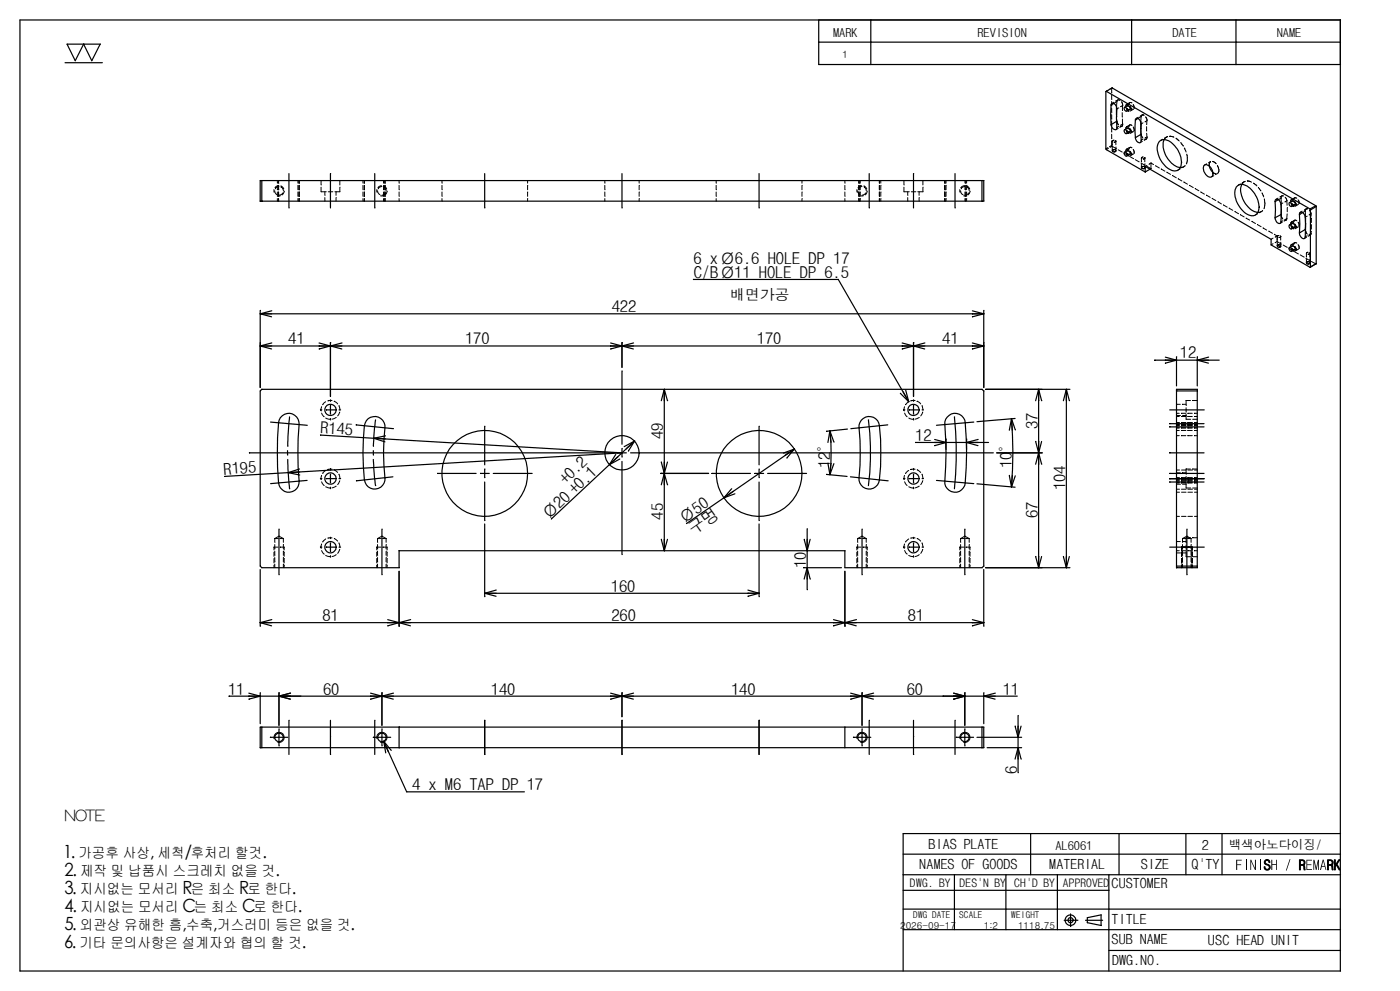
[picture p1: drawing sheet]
<svg xmlns="http://www.w3.org/2000/svg" width="297mm" height="210mm" viewBox="0 0 297 210" stroke-linecap="round" stroke-linejoin="round" font-family="sans-serif">
<g fill="none" stroke="#000" stroke-width=".25">
<path d="M13.8 13.3h7.9M14.2 9.4h3.6M14.3 9.4l1.6 3.5 1.9-3.5M17.7 9.4h3.6l-1.8 3.5-1.7-3.5M184.5 13.7h55.4l-.1-4.8h22.2l-.1-4.7h22.2h-279.9l.1 201.5M184.6 4.2h-11.1v4.7M234.4 19.4v12.1M234.4 19.3v.1M235.7 18.6l-1.3 .7 43.2 25 1.3-.7M235.7 18.6l43.1 25 .2 .1-.1 12.2M239.8 13.7h22.2l-.1-4.8h22.2l-.1-4.7 .1 201.5h-279.9M239.9 4.2h-55.4l.1 4.7h-11.1v4.8"/>
<path d="M262 4.2h-22.2l.1 4.7h-55.4l.1 4.8h-11.1M284 8.9l.1 4.8h-22.2M55.1 38.2h153.4M55.2 38.2l-.1 4.4M55.5 38.2v4.4h152.6v-4.4M61.2 36.8l.1 7.2M70.1 36.8l-.1 3.8M79.4 36.8l.1 7.2M102.7 36.8l.1 7.2M131.8 36.8l.1 7.2M160.9 36.8v7.2M184.2 36.8v7.2"/>
<path d="M193.6 36.8v3.8M202.4 36.8v7.2M208.5 38.2v4.4M234.4 31.5l.1 .2M234.4 31.7l8.3 4.7M235.5 26.4a.9 .9 0 0 0 1.1 1l.1-.4M236 21.9l-.5 .4M236.6 22.7v1.6M236.6 25.7l-1.1 .7M236.7 23.1v3.9M236.7 23.1a.9 .9 0 0 0-1.2-1.1l-.1 2.3 .1 2.1M238.9 23.4a.4 .4 0 0 0-.2-.6 .4 .4 0 0 0-.5 .1 .47 .47 0 0 0 .2 .5 .47 .47 0 0 0 .5 0"/>
<path d="M238.9 28.1a.44 .44 0 0 0-.2-.5 .44 .44 0 0 0-.5 0 .41 .41 0 0 0 .1 .5 .41 .41 0 0 0 .6 0M238.9 32.8a.44 .44 0 0 0-.2-.4 .44 .44 0 0 0-.5-.1 .47 .47 0 0 0 .1 .6 .47 .47 0 0 0 .6 .1v-.2M240.6 25.4l-.1 2.5 .2 1.3M240.7 25.4a.35 .35 0 0 1 .2-.4 .35 .35 0 0 1 .4 .2l.3 .4 .2 .7v3.4a.45 .45 0 0 1-.2 .5 .45 .45 0 0 1-.6-.2l-.4-.8M241.1 25.1l-.4 .3M241.8 25.8v1.4M241.8 28.5l-1.1 .7M242.7 35.2v1.2M242.7 35.2l26.7 15.5M243.7 35.8l-1 .6M246.7 29.6a4.9 4.9 0 0 0 3.5 5.9M250.4 34.4a5.2 5.2 0 0 0-3.4-4.8 1.47 1.47 0 0 0-1.8 1.6 5.1 5.1 0 0 0 3.7 5 1.57 1.57 0 0 0 1.5-1.8"/>
<path d="M256.3 35.2l.4 .9 .4 .4M257.1 36.8a1.82 1.82 0 0 0-1.7-1.9 1.35 1.35 0 0 0 .1 2 .82 .82 0 0 0 .7 .6 .82 .82 0 0 0 .8-.4l.1-.3M263.2 39.1a5 5 0 0 0 1.8 5.2l.8 .5 .8 .2M55.2 42.6h.3M70.1 40.6l-.1 3.4M147 59.2h30.6M177.7 59.2l14.9 25.9M193.6 40.6v3.4M208.1 42.6h.4M266.8 43.9a5.4 5.4 0 0 0-3.3-4.8 1.57 1.57 0 0 0-1.8 1.9 5.4 5.4 0 0 0 3.4 4.7 1.55 1.55 0 0 0 1.7-1.8h.1M269.4 50.7v1.2l8.2 4.7 1.2-.7M270.2 42.7a.49 .49 0 0 1 .4-.6 .49 .49 0 0 1 .6 .5l.3 .6-.1 3.8a.52 .52 0 0 1-.5 .4 .52 .52 0 0 1-.5-.6l-.2-.7 1.3-.7"/>
<path d="M270.9 42.3l-.7 .4v3.4M271.5 45.4l.1 .5M271.6 44.4l-.1 1M273.9 53a.47 .47 0 0 0-.2-.4 .47 .47 0 0 0-.5-.1 .47 .47 0 0 0 .1 .6 .47 .47 0 0 0 .5 0l.1-.1M273.9 48.3a.47 .47 0 0 0-.2-.5 .47 .47 0 0 0-.5 0 .47 .47 0 0 0 .1 .5 .47 .47 0 0 0 .5 .1l.1-.1M273.9 43.5a.47 .47 0 0 0-.2-.4 .47 .47 0 0 0-.5-.1 .46 .46 0 0 0 .1 .5 .46 .46 0 0 0 .5 .1l.1-.1M275.4 45.4a.42 .42 0 0 1 .3-.5 .42 .42 0 0 1 .5 .3l.4 .8M275.4 45.4v3.9a1.09 1.09 0 0 0 1 1.2l.2-.3M276.1 45l-.7 .4M276.6 48.6l-1.2 .7M276.6 48.6l.1 .4M276.6 46v4.2"/>
<path d="M276.7 47.4l-.1 1.2M277.7 44.3v.2M277.7 44.5v12.1M277.7 56.6h-.1M278.9 43.7l-1.2 .8M279 55.9l-1.3 .7M55.1 66.5h2.5M55.2 65.8l-.1 16.3 .1-9.5M55.2 66.5l2.4 .6M57.6 72.6l-2.5 .7h2.5M57.6 65.8l-2.5 .7M67.6 72.6l2.5 .7"/>
<path d="M67.7 73.3h2.3M70 73.3h2.5M70 73.3l-2.3 .6M70 73.3h-14.9l2.5 .6M70.1 73.3l2.3 .6M70.1 72.6l-.1 11.4M70.1 73.3h61.7M72.5 72.6l-2.5 .7M129.4 72.6l2.5 .7M129.4 73.3h2.4M131.8 73.3h2.5M131.8 73.3l-2.4 .6"/>
<path d="M131.9 73.3l2.3 .6M131.9 72.6l-.1 5.2M131.9 73.3h61.7M131.9 78.6l-.1 15.5M134.3 72.6l-2.5 .7M191.2 72.6l4.8 1.3M191.2 73.3h2.4M193.6 73.3l-2.4 .6M193.6 73.3h2.4M193.6 72.6v11.4M196 72.6l-2.4 .7M206.1 72.6l2.4 .7h-14.9"/>
<path d="M206.1 65.8l2.4 .7h-153.4M206.1 73.3h2.4l-2.4 .6M206.1 66.5h2.4l-2.4 .6M208.5 65.8v16.3v-9.5M244.8 76.3h4.5M247 75.7l2.4 .6M247 76.3h2.3M249.3 76.3l-2.3 .6M249.3 76.3h4.5l2.3 .6M249.4 75.6l-.1 6.1M253.7 76.3h2.4M253.7 76.3h4.7"/>
<path d="M253.8 75.6l-.1 6.1M256.1 75.7l-2.4 .6M52.9 95.9h77.1M55.1 82.8l.1 37.1M55.5 82.5l-.3 .3M55.5 82.5h152.6M57.3 89.4l7.8 .7M59 89.5a73.9 73.9 0 0 0 .1 12.8M59.1 89.5a1.82 1.82 0 0 1 .7-1.5 2.17 2.17 0 0 1 2.4-.2 2.17 2.17 0 0 1 1.2 2.1 65.3 65.3 0 0 0 0 12 2.19 2.19 0 0 1-2 2.4 2.19 2.19 0 0 1-2.4-2M60.9 95.5l.1 .9M61 97.3l.4 6.2M61.4 88.3l-.4 4.2v2"/>
<path d="M63.5 99.3l-2.4 .8M63.5 100l-2.4 .1M68 92.2l11.2 .6M68 86.8h.2M69.2 86.8h.8M70 86.8l.1 .9M70 86.8h1M70 88.6l.1 .3M70.1 85.9l-.1 .9M70.1 84.7l-.1 .3M70.1 99.3l-.1 .3M71.2 86.8a1.2 1.2 0 0 0-1.5-1.1 1.2 1.2 0 0 0-.7 1.8 1.2 1.2 0 0 0 1.9 .1l.4-.8"/>
<path d="M71.8 86.8h.4M75.5 90l7.9 .8M77.2 90.2a51.9 51.9 0 0 0 .1 11.4M77.3 90.2h-.1a2.19 2.19 0 0 1 2.4-2 2.19 2.19 0 0 1 2 2.4 44.3 44.3 0 0 0 0 10.6 2.19 2.19 0 0 1-2 2.4 2.19 2.19 0 0 1-2.4-2M79.1 95.5l.1 .9M79.1 97.3l.3 3.9 .2 1.7M79.2 92.8l2.5 .2M79.2 92.8l52.7 3.1-70.8 4.2M79.2 92.8l2.4 .8M79.6 88.9l-.4 5.6M81.7 92.3l-2.5 .5M102.8 99.3l-.1 1"/>
<path d="M102.8 90.3l-.1 8.2M129.1 98.4l-12.2 11.5M130.5 96.3l-1.4 2.1M130.9 95.9h.9M131 96.8l-1.9 1.6M131.3 97.2l-2.1 1.2M131.8 95.9l.1 .9M131.8 95.9h.9M131.8 97.7l.1 19.8M131.9 95l-.1 .9M132.3 94.6l2.2-1.2-5.4 5M132.7 95.1l1.8-1.7-1.3 2.1"/>
<path d="M133.6 95.9h76.9M140.1 84.9l.7-2.4v17.8M140.2 97.9l.6 2.4M140.8 97.9v2.4M140.8 84.9v-2.4l.7 2.4M141.5 97.9l-1.4 4.8M160.9 99.3v1M160.9 90.3v8.2M168.3 95.1l-1.5 1.9M168.3 95.1l-1.9 1.4M168.4 95.1l-2.4 .9M168.4 95.1l-15 10.3"/>
<path d="M175.5 98.1l.4 2.4M175.9 91.3l.9 2.3M175.9 91.3l.2 2.4M175.9 91.3a42.4 42.4 0 0 1 0 9.2M175.9 91.3l-.5 2.4M176.1 98.2l-.2 2.3M176.7 98.2l-.8 2.3M179.6 90.9l-4.4 .4M182.5 89a2.18 2.18 0 0 1 2.3-.7 2.18 2.18 0 0 1 1.6 1.9 42.7 42.7 0 0 1-.2 12 2.17 2.17 0 0 1-2.5 1.3 2.17 2.17 0 0 1-1.7-2.3 55.3 55.3 0 0 0 0-10.6h.1a1.73 1.73 0 0 1 .4-1.6zM184.1 88.9h-.1a55.3 55.3 0 0 1 0 14M188.1 90l-7.8 .8M190.8 83.3l1.8 1.8"/>
<path d="M191.4 83l1.2 2.1M191.5 86.8h.3M191.9 82.7l.7 2.4M192.7 86.8h.9M193.6 86.8v.9M193.6 86.8h.9M193.6 88.6v.3M193.6 99.3v.3M193.6 85.9v.9M193.6 84.7v.3M194.1 93.7h6.4M194.8 86.8a1.19 1.19 0 0 0-1.7-1.1 1.19 1.19 0 0 0-.4 1.9 1.19 1.19 0 0 0 2-.4l.1-.4"/>
<path d="M195.4 86.8h.3M198.1 93.1l2.4 .6M198.1 93.7h2.4M200.5 93.7l-2.4 .7M200.5 93.7h4.4l2.3 .7M200.5 93v2.2M202.3 88.3a73.3 73.3 0 0 1 0 15.2M204.5 89.5a2.14 2.14 0 0 0-2.3-2 2.14 2.14 0 0 0-1.9 2.4h-.1a77.8 77.8 0 0 1 0 12.6 2.2 2.2 0 0 0 2.3 1.8 2.2 2.2 0 0 0 2.1-2M204.6 89.5h-.1a68.6 68.6 0 0 1 0 12.8M204.8 93.7h2.5M204.8 93.7h4.7M204.9 93l-.1 2.2"/>
<path d="M206.4 89.4l-7.9 .7M207.3 93.1l-2.5 .6M208.1 82.5l.4 .3M208.5 82.8v37.1M211.2 95.9h9.7M213.9 91.1l.5-2.4a88.6 88.6 0 0 1 0 14.5M215.1 88.6l-8.1 .7M215.2 91.1l-.8-2.4 .2 2.4M219.5 93.5l.6 2.4M220.1 82.5l.7 2.4M220.1 82.5v2.4M220.1 95.9l.7 2.4"/>
<path d="M220.1 95.9v2.4M220.1 95.9v24.3M220.1 93.5v2.4M220.1 82.5l-.6 2.4M220.1 82.5v13.4M220.1 95.9l-.6 2.4M220.7 93.5l-.6 2.4M220.9 82.5h-12h17.8M226 82.5l.7 2.4M226 82.5v2.4M226 82.5v37.7l.6-2.3M226 82.5l-.7 2.4"/>
<path d="M247.9 86.8h3.5M247.9 95.9h7.3M247.9 89.7h7.3M247.9 90.4h7.3M249.3 82.5h4.5M249.4 82.5l-.1 .3M251.4 86.8h3.8M253.7 82.8h-4.4v37.1h4.5M253.7 82.5l.1 37.7M55.1 119.9l.4 .3M59.2 112.1v9.6M61.1 100.1l-13.4 .8"/>
<path d="M61.1 100.1l2.4 .5M65.1 101.8l-7.7 .6M68 101.4h.2M68 115.9h.2M69.2 101.4h.8M69.2 115.9h.8M70 101.4l.1 .9M70 101.4h1M70 103.2l.1 .3M70 115.9l.1 .9M70 115.9h1M70 117.7l.1 .3"/>
<path d="M70.1 100.4l-.1 1M70.1 115l-.1 .9M70.1 113.8l-.1 .3M71.2 101.4a1.2 1.2 0 0 0-1.5-1.2 1.2 1.2 0 0 0-.7 1.8 1.2 1.2 0 0 0 1.9 .2l.4-.8M71.2 115.9a1.2 1.2 0 0 0-1.5-1.1 1.2 1.2 0 0 0-.7 1.8 1.2 1.2 0 0 0 1.9 .1l.4-.8M71.8 101.4h.4M71.8 115.9h.4M81 112.1v9.6M83.3 101l-7.7 .8M84.6 116.7v3.5h-29.1M84.6 116.7h94.4M92.8 100.3h8.1"/>
<path d="M101.9 100.3h.8M102.7 111l.1 15.4M102.7 100.3l.1 .9M102.7 100.3h1M102.7 102.1l.1 8.2M104.5 100.3h8.3M111.8 100.3a9.1 9.1 0 0 0-13.2-8.1 9.1 9.1 0 0 0-1.1 15.5 9.1 9.1 0 0 0 14.2-6.2l.1-1.2M140.1 100.3h10.1M140.2 114.2l.6 2.5v-2.5M140.8 100.3l.7 2.4M140.8 100.3v2.4M140.8 100.3v16.4l.7-2.5"/>
<path d="M150.9 100.3h8.1M153.4 105.4l-7.9 5.5M155.1 103.5l-1.7 1.9M155.4 104.1l-2 1.3M155.7 104.6l-2.2 .8M160 100.3h.9M160.9 111v15.4M160.9 100.3v.9M160.9 100.3h.9M160.9 102.1v8.2M162.7 100.3h8.2M170 100.3a9.1 9.1 0 0 0-13.3-8.1 9.1 9.1 0 0 0-1.1 15.5 9.1 9.1 0 0 0 14.3-6.2l.1-1.2"/>
<path d="M170.5 114.2l.6 2.5M171.1 114.2v2.5M171.1 116.7v3.5M171.1 112v4.7M171.7 114.2l-.6 2.5M175.2 100.5l4.3 .4M179.1 116.7l-.1 3.5h29.1M180.2 101l8 .8M182.7 112.1v9.6M191.5 115.9h.3M191.5 101.4h.3M192.7 115.9h.9"/>
<path d="M192.7 101.4h.9M193.6 115.9v.9M193.6 115.9h.9M193.6 117.7v.3M193.6 101.4v.9M193.6 101.4h.9M193.6 103.2v.3M193.6 115v.9M193.6 113.8v.3M193.6 100.4v1M194.8 115.9a1.2 1.2 0 0 0-1.7-1.1 1.2 1.2 0 0 0-.4 2 1.2 1.2 0 0 0 2-.4l.1-.5M194.8 101.4a1.2 1.2 0 0 0-1.7-1.2 1.2 1.2 0 0 0-.4 2 1.2 1.2 0 0 0 2-.4l.1-.4"/>
<path d="M195.4 115.9h.3M195.4 101.4h.3M198.5 101.8l7.9 .6M204.5 112.1v9.6M207 102.5l8.1 .7M208.5 119.9l-.4 .3M213.9 100.7l.5 2.5M214.6 100.7l-.2 2.5M215.2 100.8l-.8 2.4M219.5 117.9l.6 2.3M220.1 117.9v2.3M220.7 117.9l-.6 2.3"/>
<path d="M225.4 117.9l.6 2.3v-2.3M247.9 101.4h3.5M247.9 115.9h3.5M247.9 102.1h7.3M247.9 101.4h7.3M247.9 100.3h7.3M249.4 119.9l-.1 .3M251.4 101.4h3.8M251.4 115.9h3.8M251.6 112.1v9.6M55.1 120.6l.1 12M57.6 131.2l-2.5 .7h2.5"/>
<path d="M82.2 131.2l4.8 1.4M82.2 131.9h2.4M84.6 131.9h2.4M84.6 121v11.6M84.6 131.9h94.5M84.6 131.9l-2.4 .7M84.6 131.9h-29.5l2.5 .7M87 131.2l-2.4 .7M102.7 125.7h2.5M102.8 125.7l2.3 .6M105.2 125l-2.5 .7M158.5 125l2.4 .7h-58.2"/>
<path d="M158.5 125.7h2.4l-2.4 .6M170.4 120.2h7.9M171.1 120.2l.6 2.5M171.1 120.2v2.5M171.1 120.2v4.7M171.1 120.2l-.7 2.5M176.6 131.2l2.5 .7M176.7 131.9h2.3M179 131.9l-2.3 .7M179 121l.1 11.6M179 131.9h2.5M179.1 131.9l2.4 .7"/>
<path d="M181.5 131.2l-2.5 .7M206.1 131.2l2.4 .7h-29.5M206.1 131.9h2.4l-2.4 .7M208.5 120.6v12M220.9 120.2h-12h17.8M249.4 120.2h4.3M48.6 147.5h6.5M52.7 146.8l2.4 .7h4M52.8 147.5h2.3M55.1 154h.4M55.1 147.5l-2.3 .6M55.2 158.4h123.8"/>
<path d="M55.2 154l-.1 4.4M55.2 146.7l-.1 6.6M57.3 156.2h.9M58.3 156.2h.8M59.1 156.2h1a.94 .94 0 0 1-1 .9 .94 .94 0 0 1-.9-1.1 .92 .92 0 0 1 1-.7 .92 .92 0 0 1 .8 .9h1M59.1 147.5h2.5M59.1 147.5h4.7M59.1 156.2l.1 .9M59.1 157.1l.1 .9M59.2 146.7l-.1 6.9M59.2 155.3l-.1 .9M59.2 154.4l-.1 .9"/>
<path d="M61.3 152.6l-.1 7.2M61.6 146.8l-2.5 .7M70 152.6l.1 3.4M70 156l.1 3.8M78.5 146.8l4.8 1.3M78.6 147.5h2.3M79.2 156.2h.8M79.5 152.6l-.1 7.2M80 156.2h.9M80.9 156.2h1a.93 .93 0 0 1-.7 .8 .93 .93 0 0 1-1-.3 .9 .9 0 0 1 .4-1.4 .9 .9 0 0 1 1.2 .9h1M80.9 147.5h2.5M80.9 147.5h51"/>
<path d="M80.9 147.5l-2.3 .6M80.9 147.5h-21.8l2.4 .6M80.9 156.2l.1 .9M80.9 157.1l.1 .9M81 146.7l-.1 6.9M81 155.3l-.1 .9M81 154.4l-.1 .9M81.3 157l4.9 10.7h24.9M81.3 157l1.6 1.9M81.3 157l1 2.2M81.4 157l.3 2.5M83.4 146.8l-2.5 .7"/>
<path d="M84.6 154h-29.1v4.4M84.6 154v4.4M84.6 154h123.5v4.4M102.7 152.6l.1 7.2M102.8 152.6l-.1 7.2M129.4 146.8l2.5 .7M129.4 147.5h2.4M131.8 147.5h2.5M131.8 147.5l-2.4 .6M131.8 152.6l.1 7.2M131.9 147.5l2.3 .6M131.9 146.7l-.1 5.1"/>
<path d="M131.9 147.5h50.8M131.9 152.6l-.1 7.2M134.3 146.8l-2.5 .7M160.9 152.6v7.2M179 158.4h29.5M179.1 154l-.1 4.4M180.3 146.8l4.8 1.3M180.3 147.5h2.4M180.9 156.2h1.8M182.7 156.2h.9a.9 .9 0 0 1-1.2 .9 .9 .9 0 0 1-.4-1.5 .9 .9 0 0 1 1.5 .2l.1 .4h.9M182.7 147.5h2.4M182.7 147.5l-2.4 .6"/>
<path d="M182.7 156.2v.9M182.7 157.1v.9M182.7 146.7v6.9M182.7 155.3v.9M182.7 154.4v.9M184.2 152.6v7.2M185.1 146.8l-2.4 .7M193.6 152.6v3.4M193.6 156v3.8M199.9 147.5h4.6M202.1 146.8l2.4 .7h-21.8M202.1 147.5h2.4"/>
<path d="M202.4 152.6v7.2M202.7 156.2h.9M203.6 156.2h.9M204.5 156.2h.9a.94 .94 0 0 1-1 .9 .94 .94 0 0 1-.8-1.1 .92 .92 0 0 1 1-.7 .92 .92 0 0 1 .8 .9h.9M204.5 147.5l-2.4 .6M204.5 147.5h4l2.4 .6M204.5 156.2v.9M204.5 157.1v.9M204.5 146.7v6.9M204.5 155.3v.9M204.5 154.4v.9M207 156.2h9.5"/>
<path d="M208.1 154h.4M208.5 154v4.4M208.5 147.5h2.4M208.5 147.5h7.1M208.5 146.7v6.6M209.2 158.4h7.3M210.9 146.8l-2.4 .7M215.2 153.8l.5 2.4M215.7 156.2l.1 2.2-.7 2.4M215.7 158.4l.7 2.4M215.7 158.4l.1 2.4M215.7 158.4l.1 5.3"/>
<path d="M215.8 153.8l-.1 2.4M215.8 151.6l-.1 4.6M216.4 153.8l-.6 2.4M218.5 176.6l-.1 8.7M237.2 176.6l-.1 8.7M251.4 176.6l-.1 8.7M259 176.6v8.7M284.1 176.6h-92.7v8.7M191.4 185.3h92.7M191.4 180.9h92.7M191.4 196.9h43.6M191.4 192.6h43.6"/>
<path d="M191.4 188.6h43.6M191.4 185.3v20.4M202.3 185.3v11.6M213.2 185.3v11.6M224.1 185.3v11.6M225.5 194.9h2.9M226.9 193.6v2.6M228 194.9a1.14 1.14 0 0 0-1.7-.9 1.14 1.14 0 0 0-.2 1.9 1.14 1.14 0 0 0 1.8-.6l.1-.4M230 194.9h3.7M233.3 193.8l.1 2.2-3-.6M233.4 193.8l-3 .6 .1 1M235 196.9h49.1"/>
<path d="M235 192.6h49.1M235 185.3v20.4M235 201.3h49.1"/>
<circle cx="131.8" cy="95.9" r="3.6"/>
<circle cx="226.9" cy="194.9" r=".56"/>
</g>
<g fill="#000">
<path d="M262 182.1h1.2v.2h-1v.8h.8v.1h-.8v1.1h-.2z" fill-rule="evenodd"/>
<path d="M265 182.1h.2l.7 1.8v-1.8h.3v2.2h-.3l-.8-1.8v1.8h-.1z" fill-rule="evenodd"/>
<path d="M269.4 182.1h.2v.9h.8v-.9h.2v2.2h-.2v-1.1h-.8v1.1h-.2z" fill-rule="evenodd"/>
<path d="M273.3 182h.2l-.8 2.4h-.2z" fill-rule="evenodd"/>
<path d="M276.9 182.1h1.1v.2h-1v.8h.9v.1h-.9v.9h1v.2h-1.1z" fill-rule="evenodd"/>
<path d="M278.3 182.1h.2l.4 1.7 .4-1.7h.2v2.2h-.2v-1.7l-.3 1.7h-.2l-.3-1.7v1.7h-.2z" fill-rule="evenodd"/>
<path d="M280.3 182.1l-.6 2.2h.2l.2-.7h.6l.2 .7h.2l-.6-2.2zM280.4 182.4l.3 1h-.5z" fill-rule="evenodd"/>
</g>
<g fill="none" stroke="#000" stroke-width=".21">
<path d="M234.8 19.2l-.4 .2M235.6 18.7v1M235.6 18.7l-.4 .2M235.7 18.6l-.1 .1M58.8 38.2v.6M58.8 39.3v.9M59 38.2l.1 .6M59 39.3l.1 .9M59.1 39.3l-.4 .1-.4 .3M59.1 39.5l-.4 .1-.3 .4M59.5 39.4l.6 .6M59.6 39.6l.3 .3 .1 .5"/>
<path d="M63.1 38.2l.1 .6M63.1 39.3l.1 .9M63.4 38.2v.6M63.4 39.3v.9M68 38.2l.1 1M68 39.6l.1 1M72.1 39.6l-.1 1M72.1 38.2l-.1 1M76.9 38.2l.1 .6M76.9 39.3l.1 .9M77.2 38.2l.1 .6M77.2 39.3l.1 .9"/>
<path d="M80.9 39.3l-.5 .1-.3 .3M80.9 39.5l-.4 .1-.3 .4M81.3 38.2v.6M81.3 39.3v.9M81.4 39.4l.6 .6M81.4 39.6l.4 .5v.3M81.6 38.2v.6zM81.6 39.3v.9zM84.6 38.2v.6M84.6 39.3v.9M93.7 38.2v.6M93.7 39.3v.9"/>
<path d="M111.8 39.3v.9M111.8 38.2v.6M128.2 38.2v.6M128.2 39.3v.9M135.5 39.3l-.1 .9M135.5 38.2l-.1 .6M151.8 38.2v.6M151.8 39.3v.9M170 39.3v.9M170 38.2v.6M179 38.2l.1 .6M179 39.3l.1 .9"/>
<path d="M182 38.2v.6M182 39.3v.9M182 38.2l.1 .6M182 39.3l.1 .9M182.3 39.3v.9M182.3 38.2v.6M182.6 39.3l-.4 .1-.3 .3M182.7 39.5l-.4 .1-.4 .4M183.1 39.4l.6 .6M183.2 39.6l.3 .5 .1 .3M186.4 38.2v.6M186.4 39.3v.9"/>
<path d="M186.7 39.3v.9M186.7 38.2v.6M191.6 38.2v1M191.6 39.6v1M195.6 39.6v1h-1.1M195.6 38.2v1M200.2 38.2l.1 .6M200.2 39.3l.1 .9M200.5 39.3v.9M200.5 38.2v.6M204.4 39.3l-.4 .1-.3 .3M204.5 39.5l-.5 .1-.3 .4"/>
<path d="M204.5 38.2l.1 .6M204.5 39.3l.1 .9M204.9 39.3l-.1 .9M204.9 38.2l-.1 .6M204.9 39.4l.6 .6M205 39.6l.3 .3 .1 .5M234.8 31.3l-.4 .2M234.9 31.4l-.5 .3M235.6 20.1v1M235.6 21.5v.9M235.6 22.9v.9M235.6 24.3v.9"/>
<path d="M235.6 25.7v.9M235.6 27v1M235.6 28.4v1M235.6 29.8v1M235.6 30.8l-.4 .3M235.6 30.8l.1 .2 .9 .5M235.7 31.1l.1 .9M235.7 31l-.5 .2M235.8 29.9v.1M235.8 30h.1M235.8 29.9v.8M235.8 32v.1"/>
<path d="M235.8 31.9h-.1M235.8 32.1l.2 .1M235.8 32.1h.1M235.9 29.7l-.1 .2M235.9 31.7l-.2 .1h.1M235.9 31.8h-.1M235.9 32.2h.2M236 31.7h.1M236 21.7l-.3 .2M236.1 29.7h-.2M236.1 31.7l-.2 .1M236.1 31.7h.2"/>
<path d="M236.2 30.1h.1M236.2 32.1v.1M236.2 32.1h.1M236.3 30.1h-.1M236.3 31.7h.1M236.3 32.2h-.2M236.3 29.7l.2 .2v.8M236.3 31.8l.2 .1M236.4 30l-.1 .1M236.4 32.1h-.1M236.4 30h.1M236.4 32.1l-.1 .1"/>
<path d="M236.5 29.9v.1M236.5 31.9l-.1 .2M236.5 31.1v.8M236.5 32l-.1 .1M236.6 24.3l.1 .5M236.6 25.2l.1 .7M236.7 21.5l-.1 1.2M236.7 21.5l-.7 .4M236.7 25.7h-.1M236.8 21.4l-.1 .1M236.8 25.9v.1M236.8 21.3l-.1 .1"/>
<path d="M236.8 26l.1 .4M236.9 21.2l-.4 .2M236.9 21.2l-.1 .1M236.9 21.2h.4M237 21.2h-.1M237 31.7l.8 .5M237 26.4h.1M237 27.2l-.5 .3M237.1 22.8l-.4 .3M237.1 26.7l-.4 .3M237.2 21.2h.2M237.4 26.7l.2 .1"/>
<path d="M237.7 21.5l.1 .2M237.7 21.7l.2 .1M237.7 26.7v.1M237.8 21.8l.1 .2M237.8 23.9l.1 .9M237.8 26.7l-.5 .3M237.9 22v.3M237.9 25.2v1.1M237.9 26.6v.1M237.9 22.3l-.4 .3M237.9 22.3v1.1M237.9 26.3l-.4 .2"/>
<path d="M237.9 26.3v.3M238.2 32.5l.8 .4-.2-.2M238.6 22.3l-.1 .2M238.6 27.1l-.1 .1M238.6 31.9l-.1 .1M238.7 22.2l-.1 .1M238.7 27l-.1 .1M238.7 31.7l-.1 .2M238.7 22.9v.1M238.7 27.7v.1M238.7 32.4v.1M238.8 23v.2"/>
<path d="M238.8 26.9l-.2 .1M238.8 27.8v.1M238.8 31.6l-.2 .1M238.8 32.5v.2M238.8 22.1h.3M238.8 27.2h.1l-.5 .3M238.8 26.8l.3 .1M238.8 31.6h.3M238.8 22.5v.1M238.8 22.1h-.1M238.8 23.2l.2 .2M238.8 27.2v.2"/>
<path d="M238.8 26.8l-.1 .1M238.8 27.9l.2 .3M238.8 32v.1M238.8 31.6h-.1M238.9 22.4l-.1 .1M238.9 31.9l-.1 .1M238.9 22.4l-.5 .3M238.9 31.9l-.5 .3M238.9 23h.1M238.9 27.8h.1M239 23v.1M239 27.8v.1"/>
<path d="M239 32.5v.1M239 22.4l.3 .1M239 27.1l.3 .1M239 31.9l.3 .1M239 22.4h-.2M239 23.1l.2 .2M239 22.1l.2 .1M239 27.1l-.2 .1M239 27.9l.2 .1M239 26.9l.2 .1M239 31.9h-.2M239 32.6l.2 .1"/>
<path d="M239 31.6l.2 .1M239.1 23.4l.1 .1M239.1 28.2l.1 .1M239.1 32.9l.1 .1M239.2 22.5l.1 .1M239.2 23.5h.1M239.2 27.2l.1 .2M239.2 28.3h.1M239.2 32l.1 .1M239.2 33h.1M239.3 28h.1M239.3 32.7h.1"/>
<path d="M239.3 22.6h.1M239.3 23.2v.1M239.3 22l-.1 .1M239.3 27.4h.1M239.3 26.7l-.1 .2M239.3 32.1l.1 .1M239.3 31.4l-.1 .2M239.3 21.8v.2M239.3 28l-.5 .3M239.3 26.6v.1M239.3 31.4h.1M239.4 23.2h-.1"/>
<path d="M239.4 21.7l-.8 .5M239.4 21.7l-.1 .1M239.4 22.6l.1 .2M239.4 26.5l-.1 .1M239.4 27.4l.1 .1M239.4 27.3l-.1 .1M239.4 33.1l.8 .5M239.4 32.7l-.6 .3M239.4 32.1l.1 .2M239.4 32l-.1 .1M239.4 23.2l-.6 .4M239.4 26.5l-.6 .4"/>
<path d="M239.4 31.2l-.6 .4M239.4 23.1v.1M239.4 27.9v.1M239.4 32.6v.1M239.5 22.5l.2 .3M239.5 21.7h.1M239.5 27.2l.2 .3M239.5 26.4h.1M239.5 32.5v.1M239.5 32l.2 .3M239.5 23v.1M239.5 21.7h-.2"/>
<path d="M239.5 22.8l.1 .1M239.5 27.8v.1M239.5 26.4l-.2 .1M239.5 27.5l.1 .2M239.5 31.2l-.2 .2M239.5 32.3l.1 .1M239.6 21.7h.2M239.6 26.4l.2 .1M239.6 31.2h.2M239.6 22.8l.1 .2M239.6 22.9l.1 .2M239.6 27.5l.1 .2"/>
<path d="M239.6 27.7l.1 .1M239.6 32.3l.1 .2M239.6 31.2h-.1M239.6 32.4l.1 .1M239.7 23v.1M239.7 23.1v.2M239.7 23.3v.1M239.7 27.7v.2M239.7 27.9v.2M239.7 28.1h.1M239.7 32.5v.2M239.7 32.7v.1"/>
<path d="M239.7 32.8v.1M239.7 21.7l.2 .1M239.7 26.5l.2 .1M239.7 31.2l.2 .1M239.8 23.1h.1M239.8 27.8l.1 .1M239.8 32.5l.1 .1M239.9 23.1h.1M239.9 27.9h.1M239.9 32.6v.1M240.1 22.1l.2 .3M240.1 26.9l.2 .3"/>
<path d="M240.1 31.6l.2 .3M240.2 23.1l-.7 .4M240.2 27.9l-.7 .4M240.2 32.6l-.7 .4M240.3 22.4l.1 .2M240.3 27.2l.1 .1M240.3 31.9l.1 .2M240.3 22.6l.1 .2M240.3 22.9l.1 .1M240.3 27.3l.1 .2M240.3 27.7h.1M240.3 32.1l.1 .1"/>
<path d="M240.3 32.4l.1 .1M240.4 22.8v.1M240.4 27.5v.2M240.4 32.2v.2M240.6 33.8l.8 .5M241.2 25.1l.6-.4v1.1M241.2 24.8l-.4 .3M241.8 27.2l.1 1.2M241.8 28.5l.1 .1M241.8 34.5l.8 .5M241.8 24.6l.1 .1M241.8 28.6l.2 .2"/>
<path d="M241.9 33.5v.8M241.9 34.7v.8M241.9 24.5v.1M241.9 28.8l.2 .2M241.9 35.5v.1M241.9 33.5v.1M242 24.5l-.4 .1M242 35.6h.1M242 35.5h-.1M242 33.6h.1M242 33.4l-.1 .1M242 35.3l-.1 .1"/>
<path d="M242 29l.2 .2M242 35.4l-.1 .1M242 33.3l-.1 .1M242 35.7l.3 .1M242.1 35.3l-.1 .1M242.1 33.3h-.1M242.1 30l-.5 .2M242.2 35.3h.1M242.2 33.3h.1M242.2 26l-.3 .3M242.2 24.3l-.1 .1M242.2 29.5l-.3 .2"/>
<path d="M242.2 35.3h-.1M242.2 33.3h-.1M242.3 24.3v.1M242.3 35.2l-.3 .1M242.3 35.2h.1M242.3 35.7h.1M242.3 33.7h.1M242.4 24.4h.1M242.5 35.2l.1 .2M242.5 35.7h-.1M242.5 33.6l-.1 .1M242.5 35.7l-.2 .1"/>
<path d="M242.5 33.3l.1 .1M242.6 29.5h.1M242.6 35.6h.1M242.6 33.6h-.1M242.6 35.4v.1M242.6 35.5h.1M242.6 35.5v.1M242.6 33.4v.9M242.6 33.5h.1M242.6 33.5v.1M242.6 35.7h-.2M242.6 29.5h.2"/>
<path d="M242.6 34.7v.8M242.8 29.5h.1l-.4 .2M242.8 24.8l.1 .1M242.9 24.9l.1 .3M243 26.8v1M243 28.2l.1 1M243.1 25.6l-.4 .2M243.1 25.2v.2M243.1 25.6l-.1 .8M243.1 29l-.4 .2M243.1 29.3l-.2 .2M243.1 35l-.4 .2"/>
<path d="M243.1 25.4v.2M243.1 29.2l-.1 .1M243.5 34.8l.4-.3 .1 1.2-1-.5M243.9 35.7l-.2 .1M244 34.5l.5 .4M244.9 35.1l.8 .5M246.1 35.8l.8 .5M246.4 29.5l-.4 .2M246.8 29.4l-.1 .2M247.1 29.1l-.3 .3M247.2 29l-.4 .3M247.3 36.5l.8 .4"/>
<path d="M247.3 29l-.2 .1M247.5 28.9l-.2 .1M247.9 28.9h.1M248.1 28.9h.2M248.3 28.9l.5 .2M248.5 37.2l.8 .5M249.2 29.3l.5 .4M249.7 37.9l.8 .4M249.7 29.7l.2 .2M250.1 35.8l-.5 .2M250.1 35.5h.2M250.3 30.2l.1 .3"/>
<path d="M250.5 30.5l.3 .5M250.5 35.5h-.3M250.9 38.5l.8 .5M250.9 35.3l-.5 .2M251 31.4l.1 .1M251.1 31.5l.1 .4M251.1 35.2l-.7 .3M251.2 35.1l-.1 .1M251.3 31.9l.1 .3M251.5 32.7l.1 .3M251.5 34.5l-.1 .2M251.6 33v.3"/>
<path d="M251.6 34.3l-.1 .2M251.7 33.3l-.1 .3M251.7 34l-.1 .3M251.7 33.6l-.1 .4M252.1 39.3l.8 .4M253.3 39.9l.8 .5M255.7 34.7l-.4 .2M256.2 34.9l.1 .2M256.3 34.7v.2M256.3 35.1v.1M256.3 34.5v.2M256.4 34.4l-.1 .1"/>
<path d="M256.5 34.3l-.1 .1M256.5 34.2l-.3 .3M256.6 34.2l-.1 .1M257 34.2h.1M257 36.5l.1 .1M257.1 36.6l.2 .1M257.1 34.2l.2 .1M257.2 37.2l-.4 .2M257.3 36.7l.2 .1M257.3 34.3l.1 .1M257.4 36.8h.2M257.5 34.4l.1 .2"/>
<path d="M257.7 34.6v.1M258 35.1v.1M258 36.8l-.4 .2M258.1 35.2l.1 .2M258.2 35.4l.1 .5M258.2 36.6l-.1 .1M258.3 35.9v.2M258.3 36.3l-.1 .3M258.3 36.1v.2M262.9 39l-.4 .2M263.4 38.8l-.2 .3M263.5 38.6l-.1 .2"/>
<path d="M263.7 38.5l-.4 .3M263.7 38.5l-.1 .1M263.9 38.4l-.1 .1M264.4 38.3h.1M264.5 38.3l.5 .2M265 38.5l.2 .1M265.7 38.8l.1 .1M265.9 38.9l.2 .2M266.2 39.1l.2 .3M266.7 39.7l.2 .3M266.9 40l.2 .3M58.1 40.2v.5"/>
<path d="M58.2 40.4l.1 .4 .4 .4M58.8 40.7v.9M58.8 42.1v.5M58.9 41.5h.5M59 40.7l.1 .9M59 42.1l.1 .5M60 40.9l-.4 .3-.5 .1M60.3 40.5l-.5 .8M63.1 40.7l.1 .9M63.1 42.1l.1 .5M63.4 40.7v.9M63.4 42.1v.5"/>
<path d="M68 40.6h1.1M68.8 40.6l.1 .8M68.8 41.8l.1 .8M69.6 40.6h.9M71 40.6h1.1M71.3 41.8l-.1 .8M71.3 40.6l-.1 .8M76.9 40.7l.1 .9M76.9 42.1l.1 .5M77.2 40.7l.1 .9M77.2 42.1l.1 .5M79.9 40.2v.5"/>
<path d="M80 40.4l.1 .4 .4 .4M80.6 41.5h.6M81.3 40.7v.9M81.3 42.1v.5M81.6 40.7v.9zM81.6 42.1v.5zM81.7 40.9l-.2 .3-.6 .1M82.1 40.5l-.5 .8M84.6 40.7v.9M84.6 42.1v.5M93.7 40.7v.9M93.7 42.1v.5"/>
<path d="M111.8 42.1v.5M111.8 40.7v.9M128.2 40.7v.9M128.2 42.1v.5M135.5 42.1l-.1 .5M135.5 40.7l-.1 .9M151.8 40.7v.9M151.8 42.1v.5M170 42.1v.5M170 40.7v.9M179 40.7l.1 .9M179 42.1l.1 .5"/>
<path d="M181.6 40.2l.1 .5M181.7 40.4l.2 .6 .4 .2M182 40.7v.9M182 42.1v.5M182 40.7l.1 .9M182 42.1l.1 .5M182.3 42.1v.5M182.3 40.7v.9M182.4 41.5h.6M183.5 40.9l-.4 .3-.4 .1M183.8 40.5l-.4 .8M186.4 40.7v.9"/>
<path d="M186.4 42.1v.5M186.7 42.1v.5M186.7 40.7v.9M191.6 40.6h1.1M192.4 40.6v.8M192.4 41.8v.8M193.1 40.6h1M194.8 41.8v.8M194.8 40.6v.8M200.2 40.7l.1 .9M200.2 42.1l.1 .5M200.5 42.1v.5"/>
<path d="M200.5 40.7v.9M203.4 40.2l.1 .5M203.6 40.4l.1 .5 .4 .3M204.2 41.5h.6M204.5 40.7l.1 .9M204.5 42.1l.1 .5M204.9 42.1l-.1 .5M204.9 40.7l-.1 .9M205.3 40.9l-.3 .3-.5 .1M205.6 40.5l-.2 .5-.3 .3M254.5 40.7l.7 .4M255.7 41.3l.8 .5"/>
<path d="M256.9 42l.8 .5M258.1 42.7l.7 .5M259.3 43.4l.8 .5M260.5 44.1l.7 .5M261.7 44.8l.8 .5M262.9 45.5l.8 .4M264.1 46.2l.7 .4M265.3 46.9l.8 .4M266.5 47.6l.8 .4M266.5 45.3l-.4 .2M266.6 45h.1M266.7 45h.2"/>
<path d="M267.2 40.3v.1M267.2 44.9l-.3 .1M267.4 44.8l-.3 .1M267.5 40.9v.1M267.6 41l.1 .4M267.6 44.7l-.7 .4M267.6 44.6l-.1 .1M267.7 48.3l.7 .4M267.7 41.4l.1 .3M268 42.1v.4M268 44l-.2 .2M268 42.5v.3"/>
<path d="M268 43.7l-.1 .3M268.1 42.8l-.1 .7M268.1 43.5l-.1 .2M268.9 49l.8 .4M269.8 51.6l-.4 .3M269.8 50.4l-.4 .3M270.1 49.6l.5 .4-.3 .2M270.6 51.2l1 .5M270.6 51.2l-.3 .2M270.7 51.3v.9M270.7 50l-.1 1.2M270.7 50.1v.1"/>
<path d="M270.7 50.1v.8M270.7 51.9l-.1 .1h.2M270.7 52.3h.2M270.8 50.2h.1M270.8 50l-.1 .1M270.8 52.2v.1M270.8 42l-.3 .2M270.8 51.9h.1M270.9 51.9h.5M270.9 49.9h.1M270.9 51.9h.1M271 49.9l-.3 .1"/>
<path d="M271 51.9l-.3 .2M271.1 50.3h.1M271.1 52.3h.1M271.2 52.3h.1M271.2 50.3h.1M271.3 49.9l.1 .1M271.3 52h.1M271.3 50.2v.1M271.3 52.3h.1M271.4 50v.1M271.4 52v.3M271.4 50.1h.1"/>
<path d="M271.4 50.1v.1M271.4 52.3h-.6M271.4 51.3v.8M271.4 50.1v.8M271.4 52.3h.1M271.5 41.8l-.6 .5M271.5 41.7v.1M271.5 42v1M271.6 43.5l-.1 .9M271.6 45.9h.1M271.6 41.5l-.1 .2M271.6 45.9l.1 .2"/>
<path d="M271.7 41.5h-.1M271.7 46.1v.2M271.7 41.5h.2M271.7 47.1l-.4 .2M271.8 41.5l-.5 .2M271.8 46.3l.1 .1M271.9 43l-.4 .2M271.9 41.5h.1M271.9 46.8l-.4 .2M271.9 51.9l.9 .5M272.3 46.6h.1M272.3 41.8h.2"/>
<path d="M272.4 41.8l.2 .2M272.5 46.6l-.4 .2M272.5 42l.2 .2M272.6 42.2l.2 1.3M272.6 46.5v.1M272.7 42.5l-.4 .3M272.7 46.3l-.4 .2M272.7 46.3v.2M272.8 45.3l-.1 1M272.8 44v.8M273.1 52.6l.9 .5M273.6 42.4l-.1 .3"/>
<path d="M273.6 47.2l-.1 .2M273.6 51.9l-.1 .3M273.6 43.1v.1M273.6 47.9h.1M273.6 52.6v.1M273.7 42.3l-.1 .1M273.7 43.2l.2 .3M273.7 47.1l-.1 .1M273.7 47.9l.2 .3M273.7 51.8l-.1 .1M273.7 52.7l.2 .3M273.7 51.8h.2"/>
<path d="M273.8 51.8h-.2M273.8 42.6l-.5 .3M273.8 52.1l-.5 .3M273.9 42.6l-.2 .2M273.9 42.6h.1M273.9 43.2l.1 .1M273.9 42.3h.1M273.9 47.3l-.2 .3M273.9 47.3h.1M273.9 47.9l.1 .2M273.9 47h.1M273.9 52.1l-.2 .2"/>
<path d="M273.9 52.1h.1M273.9 51.8h.1M273.9 42.6h-.1M273.9 42.3h-.3M273.9 43.5l.1 .1M273.9 47.3l-.6 .3M273.9 47l-.3 .1M273.9 48.2l.1 .2M273.9 52.1h-.1M273.9 52.7l.1 .1M273.9 52.7h.1M273.9 53l.1 .1"/>
<path d="M274 42.6h.1M274 42.3l.1 .1M274 47.3h.1M274 47l.1 .1M274 52.1h.1M274 51.8l.1 .1M274 43.3l.1 .1M274 43.6l.2 .1M274 48.1h.1M274 48.4h.2M274 52.8l.1 .1M274 53.1l.2 .1"/>
<path d="M274.1 42.6l.1 .1M274.1 47.3l.1 .1M274.1 52.1l.1 .1M274.1 43.4l.1 .1M274.1 48.1l.1 .1M274.1 52.9h.1M274.2 42.7l.1 .1M274.2 47.4l.1 .2M274.2 52.2h.1M274.2 43.5h.1M274.2 42.1l-.1 .2M274.2 48.2h.1"/>
<path d="M274.2 46.9l-.1 .1M274.2 52.9h.1M274.2 51.7l-.1 .1M274.3 42.8h.1M274.3 42l-.1 .1M274.3 47.6h.1M274.3 46.8l-.1 .1M274.3 52.3h.1M274.3 51.5l-.1 .2M274.3 42.7v.1M274.3 47.5v.1M274.3 53.3l.9 .5"/>
<path d="M274.3 51.4l-.6 .4M274.4 43.4l-.1 .1M274.4 42.8v.1M274.4 48.1l-.1 .1M274.4 46.7l-.2 .1M274.4 47.6v.1M274.4 51.4l-.2 .1M274.4 52.3v.2M274.4 43.4l-.7 .3M274.4 48.1l-.7 .4M274.4 52.9l-.7 .3M274.4 43.2v.1"/>
<path d="M274.4 43.3v.1M274.4 42.7l.1 .1M274.4 48.1h.1M274.4 47.4l.1 .2M274.4 46.6h.2M274.4 52.7v.1M274.4 52.8l-.1 .1M274.4 52.2l.1 .1M274.4 51.4h.2M274.4 41.9l-.7 .4M274.4 42.9l.1 .2M274.4 47.9v.2"/>
<path d="M274.4 46.6l-.7 .4M274.4 47.7l.1 .2M274.4 51.4h-.1M274.4 52.5l.1 .1M274.5 42.8l.2 .4M274.5 47.6l.2 .3M274.5 52.3l.2 .4M274.5 41.9h.2M274.5 46.6l.2 .1M274.5 51.4h.2M274.6 41.9l-.4 .1M274.6 43.1l.1 .1"/>
<path d="M274.6 47.9l.1 .1M274.6 52.6l.1 .1M274.6 43.2l.1 .1M274.6 43.3l.1 .2M274.6 43.5h.1M274.6 47.9l.1 .2M274.6 48.1l.1 .1M274.6 48.2v.1M274.6 52.7l.1 .1M274.6 52.8l.1 .2M274.6 53v.1M274.7 41.9l.1 .1"/>
<path d="M274.7 46.7l.1 .1M274.7 51.4l.1 .1M274.7 43.2l.2 .1M274.7 48l.2 .1M274.7 52.7l.2 .1M275.1 42.3l.1 .1M275.1 47l.1 .2M275.1 51.8l.1 .1M275.2 42.4l.1 .2M275.2 47.2l.1 .1M275.2 51.9l.1 .2M275.2 43.3l-.8 .4"/>
<path d="M275.2 48.1l-.8 .3M275.2 52.8l-.8 .4M275.2 42.6l.1 .2M275.2 47.3l.1 .2M275.2 52.1l.1 .2M275.3 42.8v.1M275.3 42.9v.2M275.3 43.1v.1M275.3 47.5v.2M275.3 47.7v.2M275.3 47.9h.1M275.3 52.3v.1"/>
<path d="M275.3 52.4v.2M275.3 52.6v.1M275.5 54l.9 .5M276 44.7l-.4 .3M276.6 44.6l.1 1.2M276.6 44.7l-.5 .3M276.7 49l.1 .1M276.7 44.3l-.1 .3M276.7 46.3v1.1M276.7 49.1l.2 .2M276.7 54.7l.9 .5M276.8 44.3l-.4 .2"/>
<path d="M276.8 44.3h.1M276.8 49.3l.1 .2M276.9 53.6v.9M276.9 54.9v.8M276.9 44.2v.1M276.9 49.5l.2 .1M276.9 55.7v.1M276.9 55.5h.1M276.9 53.7v.1M276.9 50.3l-.5 .2M276.9 44.2h.1M276.9 55.6v.1"/>
<path d="M276.9 53.5v.2M276.9 55.9h.2M277 45.8l-.4 .2M277 49.9l-.4 .3M277 53.5h-.1M277 55.4l-.1 .1M277 55.9h.2M277.1 44.2v.1M277.1 55.4h.1M277.1 55.5h.1M277.1 53.4h.1M277.1 55.5h-.1"/>
<path d="M277.1 53.4l-.1 .1M277.2 55.4h.2M277.3 55.9h.1M277.3 53.9h.1M277.4 49.8h.1M277.4 55.9h-.1M277.4 53.8l-.1 .1M277.4 55.4l.1 .1M277.4 55.9h-.2M277.4 49.8h.2M277.4 55.5l.2 .1M277.4 53.5l.2 .1"/>
<path d="M277.5 44.5l.1 .1M277.5 55.6h.1M277.5 55.7l-.1 .2M277.5 53.6l.1 .9M277.5 53.7l-.1 .1M277.6 49.8h.1l-.5 .3M277.6 55.6v.1M277.6 53.6v.1M277.6 44.6l.1 .2M277.6 54.9v.8M277.6 55.8l-.2 .1M277.7 44.8v.1"/>
<path d="M277.8 44.9v.2M277.8 49.7l-.1 .1M277.9 45.1l-.5 .4M277.9 45.3v.5M277.9 49.6l-.2 .1M277.9 49.5l-.1 .1M277.9 49l-.1 .5-.4 .2M277.9 55.4l1 .5M278 47.6l-.1 .9M278 46.2l-.1 .9M68.2 86.1l-.1 .9M68.2 87.5l.5 .8"/>
<path d="M69 85.1l-.6 .6M69 88.6l.9 .2M69 99.6l-.6 .7M70.4 84.8l-.9 .1M70.4 99.4h-.9M70.9 85l.6 .6M70.9 99.5l.6 .6M71.3 88.4l-.9 .4M71.8 85.9l.2 .9M72 87.3l-.5 .8M191.7 86.1l-.1 .9M191.7 87.5l.5 .8"/>
<path d="M192.6 85.1l-.7 .6M192.6 88.6l.9 .2M192.6 99.6l-.7 .7M193.9 84.8l-.9 .1M193.9 99.4h-.9M194.4 85l.7 .6M194.4 99.5l.7 .6M194.8 88.4l-.9 .4M195.4 85.9l.2 .9M195.6 87.3l-.5 .8M249.3 88h.9M249.3 99.6h.7"/>
<path d="M249.4 89.9h.5M249.4 89.5h.5M249.4 90.6h.5M249.4 90.2h.5M249.4 87.5h.5M249.4 85.6h.7M249.4 88.2h.5M249.4 91.2h.5M249.4 92.3h.5M250.4 99.6h1M250.4 89.9h.9M250.4 89.5h.9"/>
<path d="M250.4 90.6h.9M250.4 90.2h.9M250.4 87.5h.9M250.4 88.2h.9M250.4 91.2h.9M250.4 92.3h.9M250.6 88h.8M250.6 85.6h.8M251.4 99.3v1.1M251.4 84.8v1.1M251.4 86.4v.9M251.4 87.8v1"/>
<path d="M251.4 88.8h.9M251.4 99.3h.9M251.4 84.8h.9M251.7 99.6h1M251.8 89.9h.9M251.8 89.5h.9M251.8 90.6h.9M251.8 90.2h.9M251.8 87.5h.9M251.8 88.2h.9M251.8 91.2h.9M251.8 92.3h.9"/>
<path d="M252.7 88.8h1.1M252.8 99.3h.9M252.8 84.8h.9M253.1 99.6h.7M253.2 89.9h.5M253.2 89.5h.5M253.2 90.6h.5M253.2 90.2h.5M253.2 87.5h.5M253.2 88.2h.5M253.2 91.2h.5M253.2 92.3h.5"/>
<path d="M58.1 119.7v.5M58.1 118.3v.9M58.1 116.9v.9M58.2 114.1l.1 .8M58.2 115.3l.1 1M58.2 116.7l.1 .9M58.2 118.1l.1 .9M58.2 119.5l.1 .7M58.9 115.9h-.8v.6M59.1 113.6l-.9 .5h.7M59.2 113.6l.8 .5h-.6M59.4 115.9h.9l-.1 .6"/>
<path d="M60.1 119.5l-.1 .7M60.1 118.1l-.1 .9M60.1 116.7l-.1 .9M60.1 115.3l-.1 1M60.1 114.1l-.1 .8M60.3 119.7l-.1 .5M60.3 118.3l-.1 .9M60.3 116.9l-.1 .9M68.2 115.2l-.1 .9M68.2 116.6l.5 .8M68.2 100.7l-.1 .9M68.2 102.1l.5 .7"/>
<path d="M69 114.2l-.6 .6M69 117.6l.9 .3M69 103.1l.9 .3M70.4 113.9l-.9 .1M70.9 114.1l.6 .5M71.3 117.5l-.9 .4M71.3 103l-.9 .3M71.8 115l.2 .9M71.8 100.4l.2 1M72 116.4l-.5 .8M72 101.8l-.5 .8M79.9 119.7l-.1 .5"/>
<path d="M79.9 118.3l-.1 .9M79.9 116.9l-.1 .9M80 114.1v.8M80 115.3v1M80 116.7v.9M80 118.1v.9M80 119.5v.7M80.7 115.9h-.9v.6M80.9 113.6l-.9 .5h.7M81 113.6l.8 .5h-.6M81.2 115.9h.8M81.9 119.5l-.1 .7"/>
<path d="M81.9 118.1l-.1 .9M81.9 116.7l-.1 .9M81.9 115.3l-.1 1M81.9 114.1l-.1 .8M82.1 119.7l-.1 .5M82.1 118.3l-.1 .9M82.1 116.9l-.1 .9M82.1 115.9l-.1 .6M181.6 119.7v.5M181.6 118.3v.9M181.6 116.9v.9M181.7 114.1l.1 .8"/>
<path d="M181.7 115.3l.1 1M181.7 116.7l.1 .9M181.7 118.1l.1 .9M181.7 119.5l.1 .7M181.8 114.1h.6M182.4 115.9h-.8v.6M182.7 113.6l-.9 .5M182.7 113.6l.9 .5h-.7M182.9 115.9h.9M183.6 119.5v.7M183.6 118.1v.9M183.6 116.7v.9"/>
<path d="M183.6 115.3v1M183.6 114.1v.8M183.8 119.7v.5M183.8 118.3v.9M183.8 116.9v.9M183.8 115.9v.6M191.7 100.7l-.1 .9M191.7 102.1l.5 .7M191.7 115.2l-.1 .9M191.7 116.6l.5 .8M192.6 103.1l.9 .3M192.6 114.2l-.7 .6"/>
<path d="M192.6 117.6l.9 .3M193.9 113.9l-.9 .1M194.4 114.1l.7 .5M194.8 103l-.9 .3M194.8 117.5l-.9 .4M195.4 100.4l.2 1M195.4 115l.2 .9M195.6 101.8l-.5 .8M195.6 116.4l-.5 .8M203.4 119.7v.5M203.4 118.3v.9M203.4 116.9v.9"/>
<path d="M203.6 114.1v.8M203.6 115.3v1M203.6 116.7v.9M203.6 118.1v.9M203.6 119.5v.7M204.2 115.9h-.8v.6M204.5 113.6l-.9 .5h.6M204.5 113.6l.9 .5h-.6M204.8 115.9h.8M205.4 119.5v.7M205.4 118.1v.9M205.4 116.7v.9"/>
<path d="M205.4 115.3v1M205.4 114.1v.8M205.6 119.7v.5M205.6 118.3v.9M205.6 116.9v.9M205.6 115.9v.6M249.3 104.3h.7M249.3 102.6h.9M249.3 117.1h.9M249.3 103.6h.7M249.3 109.4h.7M249.4 101.9h.5"/>
<path d="M249.4 102.3h.5M249.4 101.2h.5M249.4 101.6h.5M249.4 116.7h.5M249.4 100.1h.7M249.4 114.7h.7M250.4 104.3h1M250.4 103.6h1M250.4 109.4h1M250.4 101.9h.9M250.4 102.3h.9M250.4 101.2h.9"/>
<path d="M250.4 101.6h.9M250.4 116.7h.9M250.5 119.7l-.1 .5M250.5 118.3l-.1 .9M250.5 116.9l-.1 .9M250.6 114.1v.8M250.6 115.3v1M250.6 116.7v.9M250.6 118.1v.9M250.6 119.5v.7M250.6 102.6h.8M250.6 117.1h.8"/>
<path d="M250.6 100.1h.8M250.6 114.7h.8M251.3 114.1h-.7l1-.5 .8 .5h-.6M251.3 115.9h-.9v.6M251.4 113.9v1.1M251.4 115.4v1M251.4 116.8v1.1M251.4 100.9v.9M251.4 102.3v1.1M251.4 117.9h.9M251.4 103.4h.9M251.4 113.9h.9"/>
<path d="M251.7 104.3h1M251.7 103.6h1M251.7 109.4h1M251.8 101.9h.9M251.8 102.3h.9M251.8 101.2h.9M251.8 101.6h.9M251.8 116.7h.9M251.8 115.9h.8M252.5 119.5l-.1 .7M252.5 118.1l-.1 .9M252.5 116.7l-.1 .9"/>
<path d="M252.5 115.3l-.1 1M252.5 114.1l-.1 .8M252.7 119.7l-.1 .5M252.7 118.3l-.1 .9M252.7 116.9l-.1 .9M252.7 115.9l-.1 .6M252.7 117.9h1.1M252.7 103.4h1.1M252.8 113.9h.9M253.1 104.3h.7M253.1 103.6h.7M253.1 109.4h.7"/>
<path d="M253.2 101.9h.5M253.2 102.3h.5M253.2 101.2h.5M253.2 101.6h.5M253.2 116.7h.5M58.1 156.5a1.08 1.08 0 0 1 1-1.4 1.08 1.08 0 0 1 1.1 1.2 1.08 1.08 0 0 1-1.3 .9M79.9 156.5a1.08 1.08 0 0 1 1-1.4 1.08 1.08 0 0 1 1.1 1.2 1.08 1.08 0 0 1-1.4 .9M181.7 156.5a1.08 1.08 0 0 1 .9-1.4 1.08 1.08 0 0 1 1.2 1.2 1.08 1.08 0 0 1-1.4 .9M203.5 156.5a1.08 1.08 0 0 1 1-1.4 1.08 1.08 0 0 1 1.1 1.2 1.08 1.08 0 0 1-1.4 .9M264.1 182.1v2.2M267 182.1v2.2"/>
</g>
<g fill="#000" stroke="#000" stroke-width=".21">
<path d="M268.2 182.1a.61 .61 0 0 1 .9 .6h-.2a.39 .39 0 0 0-.3-.5 .39 .39 0 0 0-.5 .3 .39 .39 0 0 0 .3 .5 .66 .66 0 0 1 .8 .6 .66 .66 0 0 1-.7 .7 .66 .66 0 0 1-.6-.7h.2a.46 .46 0 0 0 .4 .5 .46 .46 0 0 0 .5-.5 .46 .46 0 0 0-.5-.4 .58 .58 0 0 1-.6-.4 .58 .58 0 0 1 .3-.7z" fill-rule="evenodd"/>
<path d="M275.4 182.1v2.2h.2v-1h.4a.34 .34 0 0 1 .3 .5v.4l.3 .1-.1-.9-.3-.2a.58 .58 0 0 0 .3-.6 .58 .58 0 0 0-.5-.5zM275.6 182.3h.4a.43 .43 0 0 1 .4 .4 .43 .43 0 0 1-.5 .4h-.3z" fill-rule="evenodd"/>
<path d="M281.3 182.1v2.2h.2v-1h.4a.34 .34 0 0 1 .4 .5v.5h.2l-.1-.8-.2-.3a.58 .58 0 0 0 .3-.7 .58 .58 0 0 0-.6-.4zM281.5 182.3h.4a.42 .42 0 0 1 .4 .4 .42 .42 0 0 1-.4 .4h-.4z" fill-rule="evenodd"/>
<path d="M282.8 182.1h.2v1.1l.7-1.1h.3l-.7 .9 .7 1.3h-.2l-.6-1.1-.2 .3v.8h-.2z" fill-rule="evenodd"/>
</g>
<g font-size="3.9">
<text x="13.4" y="181.7">1.</text>
<text x="13.7" y="185.5">2.</text>
<text x="31.8" y="181.7">,</text>
<text x="39.2" y="181.7">/</text>
<text x="55.6" y="181.7">.</text>
<text x="58.4" y="185.5">.</text>
<text x="13.7" y="189.3">3.</text>
<text x="38.7" y="189.3">R</text>
<text x="50.7" y="189.3">R</text>
<text x="61.9" y="189.3">.</text>
<text x="13.7" y="197">5.</text>
<text x="13.7" y="193.1">4.</text>
<text x="38.7" y="197">,</text>
<text x="38.7" y="193.1">C</text>
<text x="45.2" y="197">,</text>
<text x="51.3" y="193.1">C</text>
<text x="63.1" y="193.1">.</text>
<text x="74.3" y="197">.</text>
<text x="13.6" y="200.8">6.</text>
<text x="64" y="200.8">.</text>
</g>
<g font-size="3.5">
<text x="147" y="55.8">6 xØ6.6 HOLE DP 17</text>
<text x="147" y="58.9">C/BØ11 HOLE DP 6.5</text>
<text x="129.6" y="66.1">422</text>
<text x="61.1" y="72.9">41</text>
<text x="98.6" y="72.9">170</text>
<text x="160.4" y="72.9">170</text>
<text x="199.7" y="72.9">41</text>
<text x="250.1" y="75.9">12</text>
<text x="67.8" y="91.8" transform="rotate(3 67.8 91.8)">R145</text>
<text x="140.5" y="93" transform="rotate(-90 140.5 93)">49</text>
<text x="194" y="93.3">12</text>
<text x="219.9" y="90.8" transform="rotate(-90 219.9 90.8)">37</text>
<text x="47.5" y="100.6" transform="rotate(-4 47.5 100.6)">R195</text>
<text x="175.9" y="99.2" transform="rotate(-90 175.9 99.2)">12°</text>
<text x="214.5" y="99.2" transform="rotate(-90 214.5 99.2)">10°</text>
<text x="119.9" y="102.7" transform="rotate(-44 119.9 102.7)">+0.2</text>
<text x="225.8" y="103.9" transform="rotate(-90 225.8 103.9)">104</text>
<text x="116.2" y="110.2" transform="rotate(-44 116.2 110.2)">Ø20 +0.1</text>
<text x="140.5" y="110.1" transform="rotate(-90 140.5 110.1)">45</text>
<text x="144.9" y="110.9" transform="rotate(-35 144.9 110.9)">Ø50</text>
<text x="147" y="113.4" transform="rotate(-35 147 113.4)">구멍</text>
<text x="219.9" y="109.8" transform="rotate(-90 219.9 109.8)">67</text>
<text x="129.5" y="125.3">160</text>
<text x="170.8" y="120.3" transform="rotate(-90 170.8 120.3)">10</text>
<text x="68.3" y="131.6">81</text>
<text x="129.6" y="131.6">260</text>
<text x="192.4" y="131.6">81</text>
<text x="48.3" y="147.1">11</text>
<text x="68.5" y="147.1">60</text>
<text x="104" y="147.1">140</text>
<text x="154.9" y="147.1">140</text>
<text x="192.2" y="147.1">60</text>
<text x="212.5" y="147.1">11</text>
<text x="87.3" y="167.4">4 x M6 TAP DP 17</text>
<text x="215.6" y="163.9" transform="rotate(-90 215.6 163.9)">6</text>
</g>
<text font-size="3.2" x="13.4" y="173.8">NOTE</text>
<g font-size="3.1">
<text x="154.7" y="63.5">배면가공</text>
<text x="16.6" y="181.7">가공후 사상 세척 후처리 할것</text>
<text x="17" y="185.5">제작 및 납품시 스크레치 없을 것</text>
<text x="16.9" y="189.3">지시없는 모서리</text>
<text x="40.4" y="189.3">은 최소</text>
<text x="52.4" y="189.3">로 한다</text>
<text x="16.9" y="197">외관상 유해한 흠 수축 거스러미 등은 없을 것</text>
<text x="17" y="193.1">지시없는 모서리</text>
<text x="41.1" y="193.1">는 최소</text>
<text x="53.7" y="193.1">로 한다</text>
<text x="16.8" y="200.8">기타 문의사항은 설계자와 협의 할 것</text>
</g>
<g font-size="3">
<text x="196.8" y="179.9">BIAS PLATE</text>
<text x="194.8" y="184.1">NAMES OF GOODS</text>
<text x="222.3" y="184.1">MATERIAL</text>
<text x="241.8" y="184.1">SIZE</text>
<text x="252.5" y="184.1">Q'TY</text>
<text x="254.7" y="180">2</text>
<text x="235.6" y="188.2">CUSTOMER</text>
<text x="235.6" y="195.8">TITLE</text>
<text x="235.6" y="200">SUB NAME</text>
<text x="256" y="200.2">USC HEAD UNIT</text>
<text x="235.7" y="204.3">DWG.NO.</text>
</g>
<g font-size="2.6">
<text x="176.5" y="7.7">MARK</text>
<text x="207.1" y="7.7">REVISION</text>
<text x="248.5" y="7.7">DATE</text>
<text x="270.6" y="7.7">NAME</text>
<text x="260.5" y="179.8">백색아노다이징/</text>
<text x="223.6" y="180.1">AL6061</text>
</g>
<g font-size="2.5">
<text x="192.8" y="188">DWG. BY</text>
<text x="203.3" y="188">DES'N BY</text>
<text x="214.9" y="188">CH'D BY</text>
<text x="225.2" y="188">APPROVED</text>
</g>
<text font-size="2.1" x="178.6" y="12.2">1</text>
<g font-size="2">
<text x="190.8" y="196.7">2026-09-17</text>
<text x="193.5" y="194.5">DWG DATE</text>
<text x="203.2" y="194.5">SCALE</text>
<text x="208.5" y="196.7">1:2</text>
<text x="214.3" y="194.5">WEIGHT</text>
<text x="215.8" y="196.7">1118.75</text>
</g>
</svg>
